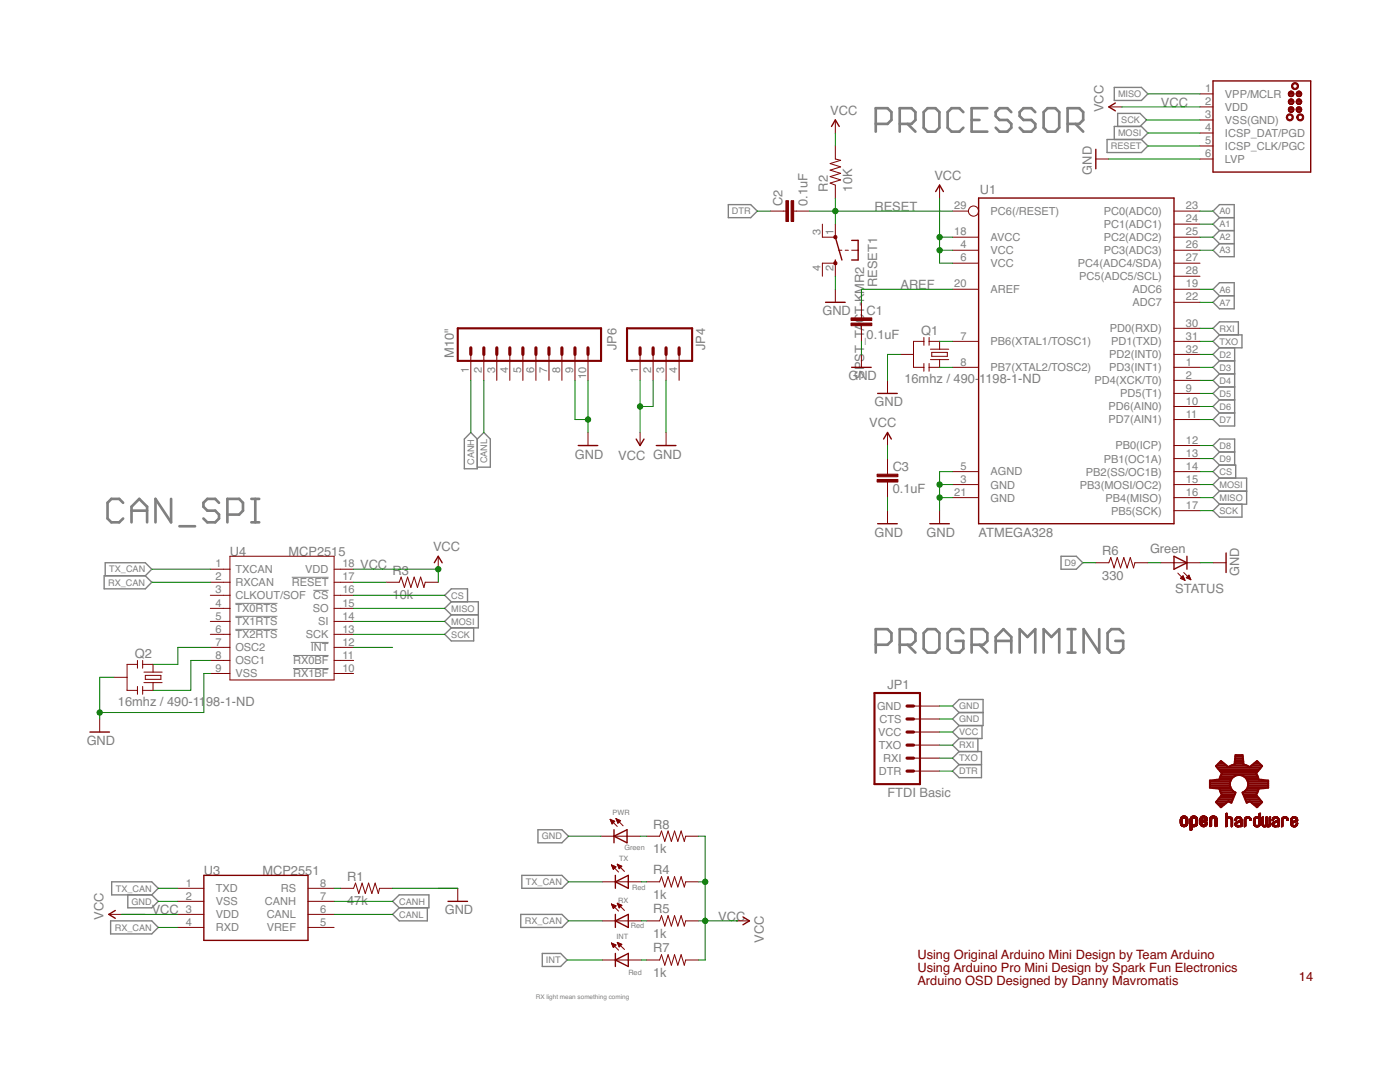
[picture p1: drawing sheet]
<svg xmlns="http://www.w3.org/2000/svg" width="279mm" height="216mm" viewBox="0 0 279 216" stroke-linecap="round" stroke-linejoin="round" font-family="sans-serif">
<g fill="none" stroke="#808080" stroke-width=".53">
<path d="M174.8 24.7h2.3l.8-.8v-1.5l-.8-.8h-2.3v4.7M179.6 24.7h2.3l.8-.8v-1.5l-.8-.8h-2.3v4.7M181.1 24.7l1.6 1.6M185.1 21.6h1.6l.8 .8v3.1l-.8 .8h-1.6l-.8-.8v-3.1zM192.3 22.4l-.8-.8h-1.6l-.8 .8v3.1l.8 .8h1.6l.8-.8M193.9 23.9h1.6M197 21.6h-3.1v4.7h3.1M201.8 22.4l-.8-.8h-1.5l-.8 .8v.8l.8 .7h1.5l.8 .8v.8l-.8 .8h-1.5l-.8-.8M206.6 22.4l-.8-.8h-1.5l-.8 .8v.8l.8 .7h1.5l.8 .8v.8l-.8 .8h-1.5l-.8-.8M209.1 21.6h1.5l.8 .8v3.1l-.8 .8h-1.5l-.8-.8v-3.1zM213.1 24.7h2.3l.8-.8v-1.5l-.8-.8h-2.3v4.7M214.6 24.7l1.6 1.6"/>
<path d="M34.1 99.5v4.7l-3.1-4.7v4.7M50.2 99.5h1.5M50.9 99.5v4.7M24.6 100.3l-.8-.8h-1.6l-.7 .8v3.2l.7 .7h1.6l.8-.7M26.2 104.2v-3.1l1.6-1.6 1.6 1.6v3.1M26.2 101.9h3.2M35.8 105h3.1M43.7 100.3l-.8-.8h-1.5l-.8 .8v.8l.8 .8h1.5l.8 .8v.8l-.8 .7h-1.5l-.8-.7M45.4 102.7h2.3l.8-.8v-1.6l-.8-.8h-2.3v4.7M50.2 104.2h1.5M174.8 128.7h2.3l.8-.8v-1.6l-.8-.8h-2.3v4.7M179.6 128.7h2.3l.8-.8v-1.6l-.8-.8h-2.3v4.7"/>
<path d="M181.1 128.7l1.6 1.5M185.1 125.5h1.6l.8 .8v3.1l-.8 .8h-1.6l-.8-.8v-3.1zM192.3 126.3l-.8-.8h-1.6l-.8 .8v3.1l.8 .8h1.6l.8-.8v-1.5h-1.6M193.9 128.7h2.4l.7-.8v-1.6l-.7-.8h-2.4v4.7M195.5 128.7l1.5 1.5M198.7 127.9h3.1M198.7 130.2v-3.1l1.6-1.6 1.5 1.6v3.1M203.5 130.2v-4.7l1.5 1.6 1.6-1.6v4.7M208.3 130.2v-4.7l1.5 1.6 1.6-1.6v4.7M213.1 125.5h1.5M213.1 130.2h1.5M213.8 125.5v4.7"/>
<path d="M219.4 125.5v4.7l-3.1-4.7v4.7M224.2 126.3l-.8-.8h-1.6l-.8 .8v3.1l.8 .8h1.6l.8-.8v-1.5h-1.6"/>
</g>
<path d="M58.2 115.2h7.4M62.5 117.8h3.1M47 120.4h8.4M47 123h8.4M47 125.6h8.4M58.5 133.4h7.1M58.5 130.8h7.1M62 128.2h3.6" fill="none" stroke="#808080" stroke-width=".2"/>
<g fill="none" stroke="#808080" stroke-width=".28">
<path d="M222.4 17.4h5.4l1.3 1.3-1.3 1.3h-5.4zM220.9 27.8h6.9l1.3 1.3-1.3 1.3h-6.9zM222.4 27.8v-2.6h5.4l1.3 1.3-1.3 1.3M223.1 25.2v-2.6h4.4l1.3 1.3-1.3 1.3M145.4 40.8h4.4l1.3 1.3-1.3 1.3h-4.4zM243.4 43.4l-1.3-1.3 1.3-1.3h2.9v10.4h-2.9l-1.3-1.3 1.3-1.3M243.4 48.6h2.9M243.4 56.4h2.9v5.2h-2.9l-1.3-1.3 1.3-1.3-1.3-1.3zM243.4 46l-1.3 1.3 1.3 1.3M243.4 46h2.9M243.4 43.4l-1.3 1.3 1.3 1.3M243.4 43.4h2.9"/>
<path d="M243.4 59h2.9M243.4 66.8h4.5v2.6h-4.5M243.4 66.8l-1.3 1.3 1.3 1.3M243.4 69.4l-1.3 1.3 1.3 1.3M243.4 72h3M243.4 72l-1.3 1.3 1.3 1.3M243.4 74.6h3M243.4 74.6l-1.3 1.3 1.3 1.3M243.4 77.2h3M243.4 77.2l-1.3 1.3 1.3 1.3M243.4 79.8h3M243.4 79.8l-1.3 1.3 1.3 1.3"/>
<path d="M243.4 66.8l-1.3-1.3 1.3-1.3h3.7v2.6M246.4 69.4v15.6h-3l-1.3-1.3 1.3-1.3M94 86.3l1.2 1.3v5.9h-2.5v-5.9zM95.2 87.6l1.4-1.3 1.3 1.3v5.6h-2.7M243.4 90.2l-1.3-1.3 1.3-1.3h3v5.2M243.4 95.4h5.4v5.2h-5.4M243.4 98l-1.3 1.3 1.3 1.3M243.4 98h5.4M243.4 95.4l-1.3 1.3 1.3 1.3M243.4 90.2l-1.3 1.3 1.3 1.3M243.4 90.2h3M243.4 92.8h3.2v2.6"/>
<path d="M243.4 82.4h3M243.4 92.8l-1.3 1.3 1.3 1.3M20.8 114.9h8.2l1.3 1.3-1.3 1.3h-8.2zM21 114.9v-2.6h8l1.3 1.3-1.3 1.3M211.8 111h3l1.3 1.3-1.3 1.3h-3zM243.4 100.6l-1.3 1.3 1.3 1.3h4.5v-2.6M90.1 125.3l-1.3 1.3 1.3 1.3h4.4v-2.6M90.1 120.1h5.4v5.2h-5.4M90.1 120.1l-1.3 1.3 1.3 1.3M90.1 122.7h5.4M90.1 122.7l-1.3 1.3 1.3 1.3M90.1 120.1l-1.3-1.3 1.3-1.3h3.2v2.6"/>
<path d="M191.4 142.2l-1.3 1.3 1.3 1.3M191.4 142.2h4.8M191.4 142.2l-1.3-1.3 1.3-1.3h4.8v5.2h-4.8M191.4 150l-1.3 1.3 1.3 1.3M191.4 150h4.5v5.2h-4.5l-1.3-1.3 1.3-1.3M191.4 152.6h4.5M191.4 144.8l-1.3 1.3 1.3 1.3M191.4 147.4l-1.3 1.3 1.3 1.3M195.2 147.4v2.6M196 144.8v2.6h-4.6M22.3 176h8l1.3 1.2-1.3 1.4h-8zM25.5 178.6v2.5h4.8l1.3-1.2-1.3-1.3"/>
<path d="M78.4 179.9l1.3-1.3h5.9v2.5h-5.9zM104.1 174.7h8l1.4 1.3-1.4 1.2h-8zM107.4 165.6h4.7l1.4 1.3-1.4 1.3h-4.7zM22.1 183.7h8.2l1.3 1.4-1.3 1.3h-8.2zM79.7 181.1l-1.3 1.4 1.3 1.2h5.6v-2.6M103.9 182.5h8.2l1.4 1.2-1.4 1.4h-8.2zM108.2 190.2h3.7l1.3 1.4-1.3 1.2h-3.7z"/>
</g>
<g fill="none" stroke="#800000" stroke-width=".2">
<path d="M239.5 18.7h2.6M166.7 29.1v2.6l1.1 .3-2.1 .6 2.1 .7-2.1 .7 2.1 .6-2.1 .6 2.1 .7-2.1 .6 1 .4v2.6M166.7 23.9v2.6M187.5 36.9v2.6M218.7 31.7h2.6M221.3 21.3h2.6M239.5 21.3h2.6M239.5 23.9h2.6M239.5 26.5h2.6M239.5 29.1h2.6M239.5 31.7h2.6M153.7 42.1h3.1"/>
<path d="M158.4 42.1h3.1M164.1 44.7v2.6h2.6v-2.6M164.1 55.1v-2.6h2.6v2.6M166.7 57.7v2.6M167.4 49.9h.6M168.7 49.9h.6M170 49.9h1.3M190.1 49.9h5.2M190.1 52.5h5.2M190.1 57.7h5.2M190.1 47.3h5.2M190.1 42.1h3.2"/>
<path d="M234.3 49.9h5.2M234.3 52.5h5.2M234.3 57.7h5.2M234.3 47.3h5.2M234.3 55.1h5.2M234.3 44.7h5.2M234.3 42.1h5.2M94 70.7v5.2M96.6 70.7v5.2M99.1 70.7v5.2M101.7 70.7v5.2M104.4 70.7v5.2"/>
<path d="M107 70.7v5.2M109.6 70.7v5.2M112.1 70.7v5.2M114.7 70.7v5.2M117.3 70.7v5.2M127.7 70.7v5.2M130.3 70.7v5.2M132.9 70.7v5.2M135.5 70.7v5.2M171.9 60.3v3.1M171.9 65v3.1M171.9 70.7v2.6"/>
<path d="M177.1 75.9v2.6M179.7 70.7h2.6M184.4 68.1h-2.1v5.2h2.1M184.4 67.3v1.6M184.4 72.5v1.6M185.4 68.1h2.1v1.6M185.4 67.3v1.6M185.4 72.5v1.6M185.7 71.8h3.6M185.7 69.7h3.6M185.9 70.3h3.2v.8h-3.2zM187.5 71.8v1.5h-2.1"/>
<path d="M190.1 73.3h5.2M190.1 68.1h5.2M234.3 73.3h5.2M234.3 68.1h5.2M234.3 78.5h5.2M234.3 75.9h5.2M234.3 70.7h5.2M234.3 65.5h5.2M234.3 60.3h5.2M117.3 86.3v2.6M127.7 86.3v2.6M132.9 86.3v2.6"/>
<path d="M177.1 86.3v2.6M177.1 91.5v3.1M177.1 96.2v3.1M190.1 96.7h5.2M190.1 99.3h5.2M190.1 94.1h5.2M234.3 96.7h5.2M234.3 99.3h5.2M234.3 94.1h5.2M234.3 91.5h5.2M234.3 88.9h5.2M234.3 83.7h5.2"/>
<path d="M234.3 81.1h5.2M42 113.6h3.9M42 116.2h3.9M42 118.8h3.9M45.9 111h20.8v24.7h-20.8zM66.7 113.6h3.9M66.7 116.2h3.9M66.7 118.8h3.9M77.1 116.2h2.6l.4-1.1 .6 2.1 .6-2.1 .7 2.1 .7-2.1 .6 2.1 .6-2.1 .7 2.1 .3-1h2.6M87.5 111v2.6M177.1 101.9v2.6M187.5 101.9v2.6"/>
<path d="M218.7 112.3h2.6l.4-1 .6 2 .7-2 .6 2 .7-2 .6 2 .7-2 .6 2 .3-1h2.6M231.7 112.3h7.8M234.3 101.9h5.2M235.1 114.4l1.4 1.4M235.7 115.3h.6M235.7 115.5h.6M235.8 115.2h.4M235.9 115.1h.3M236 115.6h.4M236 115h.1M236.1 114.9l.4 .9-.9-.4zM236.2 114.2l1.5 1.5"/>
<path d="M236.3 115.7h.2M236.7 115.3l.6-.5 .4 .9zM236.8 115.2h.7M236.9 115.3h.6M236.9 115.1h.5M237.1 115h.3M237.2 115.5h.4M237.2 114.8h.1M237.4 115.6h.2M242.1 112.3h2.6M22.8 135.1h2.6M27.4 132.6h-2v5.2h2"/>
<path d="M27.4 131.8v1.5M27.4 137v1.5M28.5 132.6h2v1.5M28.5 131.8v1.5M28.5 137v1.5M28.7 136.2h3.7M28.7 134.1h3.7M29 134.8h3.1v.8h-3.1zM30.5 136.2v1.6h-2M42 121.4h3.9M42 124h3.9M42 126.6h3.9"/>
<path d="M42 129.2h3.9M42 131.8h3.9M42 134.4h3.9M66.7 121.4h3.9M66.7 124h3.9M66.7 126.6h3.9M66.7 129.2h3.9M66.7 131.8h3.9M66.7 134.4h3.9M19.9 143.5v2.6M182.3 153.9h5.2M182.3 151.3h5.2"/>
<path d="M182.3 148.7h5.2M182.3 146.1h5.2M182.3 143.5h5.2M182.3 140.9h5.2M35.5 177.2h5.2M35.5 179.9h5.2M61.5 177.2h5.2M61.5 179.9h5.2M68 177.2h2.6l.4-1 .6 2.1 .7-2.1 .6 2.1 .7-2.1 .6 2.1 .7-2.1 .6 2.1 .3-1.1h2.6M91.4 177.2v2.7M120 166.9h7.7M120.2 176h7.8"/>
<path d="M121.8 163.5h.1M121.8 163.5l1.4 1.4M121.8 163.5l.9 .4-.5 .5M121.8 163.5l.4 .9M121.8 163.6h.3M121.9 163.8h.5M121.9 163.9h.8M122 164h.5M122 172.6l1.4 1.4M122 172.6l.9 .4-.5 .5zM122 164.1h.4M122.1 172.7h.2"/>
<path d="M122.1 164.3h.2M122.1 172.8h.5M122.2 164.4h.1M122.2 173h.7M122.2 173.1h.6M122.3 173.2h.4M122.3 173.3h.3M122.4 173.4h.1M122.9 163.4h.1M122.9 163.3l1.5 1.5M122.9 163.3l.9 .4M122.9 163.3l.4 1"/>
<path d="M123 163.5h.3M123 163.6h.6M123.1 163.8h.7M123.1 163.9h.6M123.2 172.4l1.4 1.5M123.2 172.4l.9 .4-.5 .6zM123.2 164h.4M123.3 164.1h.2M123.3 172.6h.2M123.3 172.7h.5M123.3 164.3h.1M123.4 172.8h.7"/>
<path d="M123.4 173h.6M123.5 173.1h.4M123.5 173.2h.2M123.6 173.3h.1M123.8 163.7l-.5 .6M129 176h2.6l.4-1.1 .7 2.1 .6-2.1 .7 2.1 .6-2.1 .7 2.1 .6-2.1 .7 2.1 .2-1h2.6M129 166.9h2.6l.4-1.1 .7 2.1 .6-2.1 .7 2.1 .6-2.1 .7 2.1 .6-2.1 .7 2.1 .2-1h2.6M235.5 164.3h.5M235.5 164.2h.4M235.5 164.1h.4M235.5 164h.4M235.5 163.9h.4"/>
<path d="M235.5 163.8h.4M235.5 163.7h.4M235.5 163.6h.4M235.5 163.5h.4M235.6 164.3h.4M235.6 163.4h.4M235.6 164.5h.5M235.6 164.4h.5M235.6 164.4h.4M235.6 164.5l.6 .1M235.6 164.6h1.4M235.6 163.2h1.4"/>
<path d="M235.7 164.7h1.2M235.7 163.1h1.2M235.8 164.8h1M235.8 163h1M235.9 162.9h.8M235.9 164.9h.8M236 163.4l-.4 .1M236 162.9h.6M236 163.3l-.4 .1M236 164.9h.6M236.1 163.3h-.5M236.2 165h.2"/>
<path d="M236.2 163.2l-.6 .1M236.2 162.8h.3M236.4 163.2h.6M236.5 163.3h.5M236.6 164.4h.4M236.6 163.3h.4M236.6 164.3h.4M236.6 163.4h.4M236.6 164.2h.4M236.6 164.1h.4M236.6 164h.4M236.6 163.9h.4"/>
<path d="M236.6 163.8h.4M236.6 163.7h.4M236.6 163.6h.4M236.6 163.5h.4M236.9 164.7l-1.1 .1M237 164.6l-1.3 .1M237 163.2h-1.4M237 164.5l-.6 .1M237 164.5h-.5M237.5 165.6h.3M237.5 165.5h.4M237.5 165.4h.4"/>
<path d="M237.5 165.3h.4M237.5 165.2h.4M237.5 165.1h.4M237.5 165h.4M237.5 164.6h1.4M237.5 164.5l.7 .1M237.5 164.5h.6M237.5 164.4h.5M237.5 164.3l.4 .1M237.5 164.3h.4M237.5 164.2h.4M237.5 164.1h.4"/>
<path d="M237.5 164h.4M237.5 163.9h.4M237.5 163.8h.4M237.5 163.7h.4M237.5 163.6h.4M237.5 163.5h.4M237.5 163.4h.4M237.5 165.7h.2M237.5 163.3h.5M237.6 163.2h1.4M237.6 163.2h1.3M237.7 163.1h1.2"/>
<path d="M237.7 163.1h1.1M237.7 163h1.1M237.8 163h.9M237.8 162.9h.9M237.9 165.6h-.4M237.9 165.5l-.4 .1M237.9 165h-.4M237.9 162.9h.7M238 163.4h-.5M238 163.3h-.4M238.1 163.2l-.5 .1M238.1 162.8h.3"/>
<path d="M238.1 165h.3M238.3 164.6h.7M238.4 163.2h.6M238.5 163.3h.5M238.5 164.9l-1 .1M238.5 164.4h.5M238.6 164.4h.4M238.6 163.4h.4M238.6 164.3h.4M238.6 164.2h.4M238.6 164.1h.4M238.6 164h.4"/>
<path d="M238.6 163.9h.4M238.6 163.8h.4M238.6 163.7h.4M238.6 163.6h.4M238.6 163.5h.4M238.6 164.9h-1.1M238.7 164.8l-1.2 .1M238.8 164.8h-1.3M238.8 164.7l-1.3 .1M238.9 164.7h-1.4M238.9 164.6h-1.4M239 164.5h-.6"/>
<path d="M239.5 164.5h.5M239.5 164.4h.4M239.5 164.3h.4M239.5 163.7h1.4M239.5 163.7h.4M239.5 163.6h.3M239.5 163.5h.4M239.5 163.4h.4M239.5 163.3h.4M239.5 164.5l.6 .1M239.5 164.6h1.4M239.5 163.2h1.4"/>
<path d="M239.6 163.2h1.3M239.6 164.6h1.2M239.6 164.7h1.2M239.6 163.1h1.2M239.6 163l1.2 .1M239.7 164.8h1M239.7 163h1M239.8 164.9h.8M239.8 162.9h.8M239.9 163.6h-.4M239.9 163.5h-.4M239.9 162.9h.6"/>
<path d="M239.9 164.2l-.4 .1M239.9 164.9h.6M240 164.2h-.5M240 163.3h-.5M240.1 165h.2M240.1 163.2l-.6 .1M240.1 162.8h.2M240.1 163.7h.8M240.2 164.1l-.7 .1M240.2 163.7h.7M240.2 164.1h-.7M240.3 163.6h.6"/>
<path d="M240.3 164l-.8 .1M240.3 163.2l.6 .1M240.4 164.5h.5M240.4 163.3h.5M240.5 163.6h.4M240.5 163.3h.4M240.5 164h-1M240.5 164.4h.4M240.5 163.5h.4M240.5 163.4h.4M240.5 164.3h.4M240.6 164.3h.3"/>
<path d="M240.6 164.2h.3M240.6 163.9l-1.1 .1M240.7 163.9h-1.2M240.7 164.1h.2M240.8 163.8l-1.3 .1M240.8 164.1h.1M240.9 164.5l-.6 .1M240.9 163.8h-1.4M240.9 164.4l-.4 .1M241.4 164.9h.3M241.4 164.8h.4M241.4 164.7h.4"/>
<path d="M241.4 164.6h.4M241.4 164.5h.4M241.4 164.4h.4M241.4 164.3h.4M241.4 164.2h.4M241.4 164.1h.4M241.4 164h.4M241.4 163.9h.4M241.4 163.8h.4M241.4 163.7h.4M241.4 163.6h.4M241.4 163.5h.4"/>
<path d="M241.4 163.4h.5M241.4 164.9h.2M241.5 163.2h1.3M241.6 163.1h1.2M241.6 163h1.1M241.7 163h1M241.8 162.9h.8M241.8 164.8l-.4 .1M241.8 163.4l-.4 .1M241.8 162.9h.7M241.9 163.3l-.5 .1M242 163.3h-.5"/>
<path d="M242 162.8h.3M242 163.2l-.5 .1M242.3 163.2l.6 .1M242.4 163.3h.5M242.4 163.3l.5 .1M242.5 163.4h.4M242.5 164.9h.3M242.5 164.8h.4M242.5 164.7h.4M242.5 164.6h.4M242.5 164.5h.4M242.5 164.4h.4"/>
<path d="M242.5 164.3h.4M242.5 164.2h.4M242.5 164.1h.4M242.5 164h.4M242.5 163.9h.4M242.5 163.8h.4M242.5 163.7h.4M242.5 163.6h.4M242.5 163.5h.4M242.5 163.4l.4 .1M242.7 164.9l-.2 .1M242.8 163.2h-1.3"/>
<path d="M242.9 164.8l-.4 .1M244.6 162.4h.3M244.6 164.8h.3M244.6 164.7h.3M244.6 164.6h.3M244.6 164.5h.3M244.6 164.4h.3M244.6 164.3h.3M244.6 164.2h.3M244.6 164.1h.3M244.6 164h.3M244.6 163.9h.3"/>
<path d="M244.6 163.8h.3M244.6 163.7h.3M244.6 163.6h.3M244.6 163.5h.3M244.6 163.2h1.3M244.6 163.1l1.3 .1M244.6 163.1h1.2M244.6 163l1.1 .1M244.6 163h.3M244.6 162.9h.3M244.6 162.8h.3M244.6 162.7h.3"/>
<path d="M244.6 162.6h.3M244.6 162.5h.3M244.7 162.3h.2M244.7 165h-.1M244.8 162.3h.1M244.8 164.9l-.2 .1M244.9 164.9h-.3M244.9 163.6h-.3M244.9 163.5h-.3M245 163.4h-.4M245 163h.6M245 163.3l-.4 .1"/>
<path d="M245.1 163h.4M245.1 163.3h-.5M245.3 163.2l-.7 .1M245.3 163.2l.6 .1M245.5 163.3h.4M245.6 163.3h.4M245.6 163.4h.4M245.7 163.5h.3M245.7 163.6h.3M245.7 165h.1M245.7 164.8h.3M245.7 164.7h.3"/>
<path d="M245.7 164.6h.3M245.7 164.5h.3M245.7 164.4h.3M245.7 164.3h.3M245.7 164.2h.3M245.7 164.1h.3M245.7 164h.3M245.7 163.9h.3M245.7 163.8h.3M245.7 163.7h.3M245.9 164.9l-.2 .1M246 164.9h-.3"/>
<path d="M246.5 164.5l.3 .1M246.5 164.5h.3M246.5 164.4h.3M246.5 163.7h.1M246.5 163.6h.2M246.5 164.6l.4 .1M246.5 164.6h.3M246.5 164.3h.3M246.5 163.5h.3M246.5 164.7h.8M246.5 164.7h.9M246.6 164.8h.8"/>
<path d="M246.6 164.8l.8 .1M246.6 163.2h1.1M246.7 163.2h1M246.7 164.9h.7M246.7 163.1h.9M246.7 163.7h-.2M246.8 164.9h.6M246.8 164.4h-.3M246.8 163.4l-.3 .1M246.8 164h1.1M246.8 163.4h-.3M246.9 164.3h-.4"/>
<path d="M246.9 163h.6M246.9 163.9h1M246.9 163.3l-.4 .1M246.9 163h.5M247 164.2l-.5 .1M247 163.3h-.5M247 164.2h-.5M247 163.9h.9M247.1 165h.1M247.1 163.2l-.5 .1M247.2 163.8h.7M247.2 163.2h.6"/>
<path d="M247.2 164.1l-.7 .1M247.3 163.8h.6M247.3 164.1h-.7M247.3 163.3h.5M247.4 165h-.6M247.4 164l-.7 .1M247.4 163.3h.4M247.5 163.7h.4M247.5 163.4h.3M247.5 163.4l.4 .1M247.5 164h.4M247.5 163.6h.4"/>
<path d="M247.5 163.5h.4M247.6 164.8h.3M247.6 164.7h.3M247.6 164.6h.3M247.6 164.5h.3M247.6 164.4h.3M247.6 164.3h.3M247.6 164.2h.3M247.6 164.1h.3M247.6 163.6h.3M247.7 165h-.1M247.8 164.9l-.2 .1"/>
<path d="M247.9 164.9h-.3M247.9 164h-1.2M248.3 164.8h.3M248.3 164.7h.3M248.3 164.6h.3M248.3 164.5h.3M248.3 164.4h.3M248.3 164.3h.3M248.3 164.2h.3M248.3 164.1h.3M248.3 164h.3M248.3 163.9h.3"/>
<path d="M248.3 163.8h.3M248.3 163.7h.3M248.3 163.6h.3M248.3 163.5h.3M248.4 165h-.1M248.5 163.2h1.1M248.5 164.9l-.2 .1M248.5 163.2h1M248.5 163.1h1M248.6 164.9h-.3M248.6 163.1h.8M248.6 164.8h-.3"/>
<path d="M248.6 163.6h-.3M248.7 163.4l-.4 .1M248.7 163.4h-.4M248.7 163h.6M248.8 163.3l-.4 .1M248.8 163h.4M248.8 163.3h-.4M249 163.2l-.6 .1M249.1 163.2l.5 .1M249.2 163.3h.4M249.3 163.3l.4 .1M249.3 163.4h.4"/>
<path d="M249.4 163.5h.3M249.4 163.6h.3M249.4 163.7h.1M249.6 163.7h-.2M250.1 164.3h.4M250.1 164.2h.4M250.1 164.1h.4M250.1 164h.4M250.1 163.9h.4M250.1 163.8h.4M250.1 163.7h.4M250.1 163.6h.4"/>
<path d="M250.2 164.4h.3M250.2 164.3h.3M250.2 163.6h.3M250.2 164.5h.3M250.2 163.5h.3M250.2 164.6h.4M250.2 164.5l.4 .1M250.2 163.4h.3M250.2 164.6l.5 .1M250.3 164.7h1.2M250.3 164.7h1.1M250.3 163.2h1.3"/>
<path d="M250.3 164.8h1.1M250.4 164.8h1M250.4 163.1h1.2M250.4 164.9h.9M250.5 163.5l-.3 .1M250.5 164.9h.7M250.5 163.4l-.3 .1M250.6 163h.6M250.6 163.3l-.4 .1M250.6 163h.5M250.7 163.3h-.4M250.8 165h.1"/>
<path d="M250.8 163.2l-.5 .1M250.9 163.2h.7M251.1 163.3h.5M251.1 164.7h.4M251.1 165h-.5M251.1 164.6h.4M251.2 164.6h.3M251.2 163.4h.4M251.2 164.5h.4M251.2 163h.4M251.3 164.4h.3M251.3 164.3h.3"/>
<path d="M251.3 164.2h.3M251.3 164.1h.3M251.3 164h.3M251.3 163.9h.3M251.3 163.8h.3M251.3 163.7h.3M251.3 163.6h.3M251.3 163.5h.3M251.3 162.9h.3M251.3 162.8h.3M251.3 162.7h.3M251.3 162.6h.3"/>
<path d="M251.3 162.5h.3M251.3 162.4h.3M251.4 162.3h.2M251.9 164.6l.3 .1M251.9 164.6h.3M251.9 164.5l.3 .1M251.9 164.5h.3M251.9 164.4h.2M251.9 164.3h.2M251.9 164.2h.2M251.9 164.1h.2M251.9 164h.2"/>
<path d="M251.9 163.9h.2M251.9 163.8h.2M251.9 163.7h.2M251.9 163.6h.2M251.9 163.5h.2M251.9 163.4h.2M251.9 163.3h.2M251.9 163.2h.2M251.9 163.1h.2M251.9 164.7h1.7M251.9 164.7h1.6M251.9 164.8h1.6"/>
<path d="M252 164.8h1.5M252 164.9h1.4M252 163h.1M252.1 163h.1M252.1 164.9h.5M252.1 165h.5M252.4 165h.1M252.5 164.7h.4M252.5 164.6h.4M252.6 164.5h.3M252.6 164.4h.3M252.6 164.3h.3"/>
<path d="M252.6 164.2h.3M252.6 164.1h.3M252.6 164h.3M252.6 163.9h.3M252.6 163.8h.3M252.6 163.7h.3M252.6 163.6h.3M252.6 163.5h.3M252.6 163.4h.3M252.6 163.3h.3M252.6 163.2h.3M252.6 163.1h.3"/>
<path d="M252.7 163h.2M252.8 164.9h.6M252.8 163h.1M252.9 165h.4M253.2 164.7h.4M253.2 164.6h.4M253.3 164.5h.3M253.3 164.4h.3M253.3 164.3h.3M253.3 164.2h.3M253.3 164.1h.3M253.3 164h.3"/>
<path d="M253.3 163.9h.3M253.3 163.8h.3M253.3 163.7h.3M253.3 163.6h.3M253.3 163.5h.3M253.3 163.4h.3M253.3 163.3h.3M253.3 163.2h.3M253.3 163.1h.3M253.4 163h.2M253.5 163h.1M253.9 164.5h.3"/>
<path d="M253.9 164.4h.3M253.9 164.3h.3M253.9 164.6l.4 .1M253.9 164.6h.4M253.9 163.6h.3M253.9 163.5h.3M253.9 164.7h.8M254 164.7h.8M254 164.8h.8M254 164.8l.8 .1M254 163.7l-.1 .1M254 163.2h1.1"/>
<path d="M254.1 163.2h1M254.1 164.9h.7M254.1 163.1h.9M254.1 163.7h-.2M254.2 163.1h.8M254.2 164.9h.6M254.2 163.6h-.3M254.3 165h.5M254.3 163.4h-.4M254.3 164h1M254.3 164.3h-.4M254.3 163h.6"/>
<path d="M254.3 163.9h1M254.3 163.3l-.3 .1M254.4 164.2l-.5 .1M254.4 163h.4M254.4 163.3h-.4M254.5 164.2h-.6M254.5 163.9h.8M254.6 163.2l-.6 .1M254.6 163.8h.7M254.6 163.2h.6M254.6 164.1l-.6 .1M254.7 163.8h.6"/>
<path d="M254.7 164.1h-.7M254.8 163.3h.4M254.9 164l-.8 .1M254.9 163.7h.4M254.9 163.4h.3M254.9 163.4l.4 .1M255 163.6h.3M255 163.5h.3M255 164h.3M255 164.8h.3M255 164.7h.3M255 164.6h.3"/>
<path d="M255 164.5h.3M255 164.4h.3M255 164.3h.3M255 164.2h.3M255 164.1h.3M255.1 165h-.1M255.2 164.9l-.2 .1M255.2 164.9h-.2M255.3 164.8l-.3 .1M255.3 164h-1.2M255.7 165h.2M255.7 164.8h.3"/>
<path d="M255.7 164.7h.3M255.7 164.6h.3M255.7 164.5h.3M255.7 164.4h.3M255.7 164.3h.3M255.7 164.2h.3M255.7 164.1h.3M255.7 164h.3M255.7 163.9h.3M255.7 163.8h.3M255.7 163.7h.3M255.7 163.6h.3"/>
<path d="M255.9 163.2h1.1M255.9 164.9l-.2 .1M256 163.1h.9M256 164.9h-.3M256 163.6h-.3M256.1 163.5h-.3M256.1 163.4h-.3M256.1 163h.6M256.2 163.3l-.4 .1M256.2 163h.5M256.3 163.3h-.5M256.4 163.2l-.6 .1"/>
<path d="M256.5 163.2l.5 .1M256.6 163.3h.4M256.7 163.3l.4 .1M256.8 163.4h.3M256.8 163.6h.3M256.8 163.5h.3M256.8 163.7h.1M257.1 163.7h-.3M257.1 163.6l-.3 .1M257.6 164.4h.3M257.6 164.3h.3M257.6 163.9h1.1"/>
<path d="M257.6 163.9h.3M257.6 163.8h.3M257.6 163.7h.3M257.6 163.6h.3M257.6 163.5h.3M257.6 164.5h.3M257.6 164.5h.4M257.7 164.6l.4 .1M257.7 164.6h.3M257.7 164.7h1.2M257.7 164.7h1.1M257.7 163.2h1.2"/>
<path d="M257.7 164.8h1.1M257.8 163.2h1M257.8 164.8h1M257.8 163.1h.9M257.9 164.9h.8M257.9 163.1h.8M257.9 163.4h-.3M258 164.9h.6M258 164.3h-.4M258 163.4h-.4M258 163h.6M258 165h.6"/>
<path d="M258 163.3l-.3 .1M258 164.2l-.4 .1M258 163h.5M258.1 163.3h-.4M258.1 164.2h-.5M258.2 163.2l-.5 .1M258.3 165h.1M258.3 163.8h.7M258.3 164.1l-.7 .1M258.3 163.2l.6 .1M258.4 164.1h-.8M258.5 163.3h.4"/>
<path d="M258.5 163.7h.5M258.5 164.7h.4M258.5 164l-.9 .1M258.5 163.3l.5 .1M258.6 163.7h.4M258.6 163.4h.4M258.6 164h-1M258.7 164.4h.3M258.7 163.6h.3M258.7 163.5h.3M258.7 164.3h.3M258.8 164.3h.2"/>
<path d="M258.8 163.9h-.8M258.9 164.2h.1M258.9 164.6h-.3M258.9 163.8l-.8 .1M259 164.5l-.4 .1M259 164.5h-.4M259 163.7l-.7 .1M21.7 182.5h2.6M35.5 182.5h5.2M35.5 185.1h5.2M61.5 182.5h5.2M61.5 185.1h5.2"/>
<path d="M120.2 183.7h7.8M120.2 191.6h7.8M122 180.4l1.4 1.4M122 180.4h.1M122 180.4l.9 .4M122 180.4l.4 .9 .5-.5M122 188.2l1.4 1.4M122 188.2l.9 .4-.5 .5zM122 188.2h.1M122.1 180.5h.3M122.1 188.3h.3M122.1 180.6h.5"/>
<path d="M122.2 188.5h.5M122.2 180.8h.7M122.2 188.6h.7M122.2 180.9h.6M122.3 188.7h.5M122.3 181h.4M122.3 188.8h.4M122.3 181.1h.3M122.4 189h.1M122.4 181.3h.1M123.2 180.2l1.4 1.5M123.2 180.2l.9 .4"/>
<path d="M123.2 180.2l.4 .9M123.2 188l1.4 1.5M123.2 188l.9 .4-.5 .6zM123.2 180.3h.1M123.2 188.1h.1M123.3 180.4h.2M123.3 188.2h.3M123.3 180.5h.5M123.3 188.3h.6M123.4 180.6h.7M123.4 188.5h.7M123.4 180.8h.6"/>
<path d="M123.4 188.6h.5M123.5 180.9h.3M123.5 188.7h.3M123.5 181h.2M123.5 188.8h.2M123.6 181.1h.1M124.1 180.6l-.5 .5M129 183.7h2.6l.4-1 .7 2.1 .6-2.1 .7 2.1 .6-2.1 .7 2.1 .6-2.1 .7 2.1 .2-1.1h2.6M129 191.6h2.6l.4-1.1 .7 2.1 .6-2.1 .7 2.1 .6-2.1 .7 2.1 .6-2.1 .7 2.1 .2-1h2.6M147 183.7h2.6"/>
<circle cx="194.3" cy="42.1" r="1.02"/>
</g>
<g fill="none" stroke="#800000" stroke-width=".28">
<path d="M242.1 16.2h19.5v18.1h-19.5zM257.2 18.7h1M257.2 18.9h.9M257.2 18.5h.9M257.3 19.2l.4 .1 .3-.1M257.4 19.2h.6M257.4 19.8h.5M257.5 19.8l-.3 .3M257.5 19.8h.4M257.5 18.2h.3M257.9 19.8l.2 .3M258.2 18.7a.52 .52 0 0 0-.8-.4 .52 .52 0 0 0-.1 .9"/>
<path d="M258.2 18.7l-.2 .5M258.7 18.7h1M258.7 18.9h1M258.8 18.5h.9M258.9 19.2l.3 .1 .3-.1M258.9 19.2h.6M259 19.8l-.2 .3M259 19.8h.5M259.1 18.2h.3M259.5 19.8l.2 .3M259.8 18.7a.53 .53 0 0 0-.8-.4 .53 .53 0 0 0-.1 .9M259.8 18.7l-.3 .5"/>
<path d="M165.9 25.2l.8-1.3 .8 1.3M186.7 38.2l.8-1.3 .8 1.3M195.3 39.5h39v65h-39zM218.7 29.8v3.9M222.6 20.6l-1.3 .7 1.3 .8M257.2 20.3h1M257.2 21.9h1M257.2 20.1v.4M257.2 21.6v.5l.4 .3M257.2 20.5h.9M257.2 20.5l.4 .3h.3M257.2 21.7h.9"/>
<path d="M257.2 20.1h.9M257.2 22.1h.9M257.3 21.4l-.1 .2M257.3 21.4h.5l.3 .2M257.4 21.4h.6M257.4 20.7h.5M257.5 22.4h.3M258.1 20.5l-.2 .3M258.1 20.1l.1 .2M258.1 21.6v.5l-.3 .3M258.2 20.3l-.1 .2M258.7 20.3h1.1"/>
<path d="M258.7 21.9h1M258.7 21.7h1M258.8 20.1v.4M258.8 21.6v.5l.3 .3M258.8 20.5l.2 .3M258.8 20.5h.9M258.8 20.1h.9M258.8 22.1h.9M258.9 21.4h.6M259 20.7h.5M259.1 22.4h.3M259.5 21.4l.2 .2"/>
<path d="M259.5 21.4a.54 .54 0 0 0-.7 .2M259.7 20.1l.1 .2M259.7 20.5l-.3 .3h-.4M259.7 21.6a.54 .54 0 0 1-.3 .8M259.8 20.3l-.1 .2M166.7 51.9v.6M166.7 47.3l1.3 4.6M170 48h1.3v3.9h-1.3M164.8 60.3h3.9M170 73.3h3.9M175.2 78.5h3.9M115.4 88.9h3.9"/>
<path d="M127 87.6l.7 1.3 .8-1.3M131 88.9h3.9M176.3 87.6l.8-1.3 .8 1.3M86.7 112.3l.8-1.3 .7 1.3M175.2 104.5h3.9M185.6 104.5h3.9M234.3 111l2.6 1.3-2.6 1.3zM236.9 111v2.6M244.7 110.3v3.9M17.9 146.1h3.9M40.7 174.7h20.8v12.9h-20.8zM89.4 179.9h3.9"/>
<path d="M122.5 166.9l2.6-1.3v2.6zM122.5 165.6v2.6M122.8 176l2.6-1.3v2.5zM122.8 174.7v2.5M23 181.7l-1.3 .8 1.3 .7M122.8 182.5v2.6M122.8 190.2v2.6M122.8 183.7l2.6-1.2v2.6zM122.8 191.6l2.6-1.4v2.6zM148.3 183l1.3 .7-1.3 .8"/>
</g>
<g fill="#800000" stroke="#800000" stroke-width=".2">
<path d="M175 94.6h4.2v.5h-4.2z"/>
<path d="M175 95.7h4.2v.5h-4.2z"/>
<path d="M169.8 63.4h4.2v.5h-4.2z"/>
<path d="M169.8 64.5h4.2v.5h-4.2z"/>
<path d="M156.8 40h.6v4.2h-.6z"/>
<path d="M157.9 40h.5v4.2h-.5z"/>
</g>
<path d="M91.4 65.5h28.6v6.5h-28.6zM125.1 65.5h13v6.5h-13zM174.5 138.3h9.1v18.2h-9.1z" fill="none" stroke="#800000" stroke-width=".42"/>
<g fill="none" stroke="#800000" stroke-width=".63">
<path d="M94 69.4v1.3M96.6 69.4v1.3M99.1 69.4v1.3M101.7 69.4v1.3M104.4 69.4v1.3M107 69.4v1.3M109.6 69.4v1.3M112.1 69.4v1.3M114.7 69.4v1.3M117.3 69.4v1.3M127.7 69.4v1.3M130.3 69.4v1.3"/>
<path d="M132.9 69.4v1.3M135.5 69.4v1.3M181 148.7h1.3M181 151.3h1.3M181 153.9h1.3M181 143.5h1.3M181 146.1h1.3M181 140.9h1.3"/>
</g>
<g fill="none" stroke="#800000" stroke-width=".4">
<path d="M241.5 157.1h4.1M241.5 156.7h4M241.5 156.3h4M241.5 156h4M242.8 159.9h2.3M242.8 155.6h2.9M242.8 152.8h2M242.9 153.1h8.8M243.1 159.6h2.9M243.1 152.4h1.2M243.2 153.5h8.2M243.4 159.2h2.7"/>
<path d="M243.4 157.4h2.3M243.4 155.3h2.5M243.5 153.8h7.6M243.5 157.8h2.5M243.5 152h.4M243.6 154.9h2.7M243.6 158.1h2.9M243.7 158.8h2.6M243.8 154.5h7M243.8 154.2h7M243.8 158.5h2.6M245.2 159.9h.7"/>
<path d="M245.7 155.6l-.2 .6 .1 .9M245.7 155.6a1.82 1.82 0 0 1 3.2 0M245.7 152.8h3.1M246.4 152.4h1.8M246.4 152h1.7M246.5 151.7h1.6M246.5 151.3h1.6M246.5 151h1.5M248 158.1h2.9M248.1 158.5h2.6M248.2 154.9h2.8M248.3 158.8h2.6"/>
<path d="M248.4 159.2h2.8M248.5 157.8h2.6M248.6 159.6h2.9M248.6 155.3h2.5M248.7 159.9h.6M248.8 157.4h2.4M248.9 155.6a1.84 1.84 0 0 1-.9 2.6l.8 2 .6-.3 1.5 1.2 1-1-1.2-1.5 .5-1.2 1.9-.2v-1.5l-1.9-.1-.5-1.3 1.2-1.4-1-1.1-1.5 1.3-1.2-.6-.2-1.8h-1.4l-.2 1.8-1.2 .6-1.5-1.3-1 1.1 1.2 1.4-.5 1.3-1.9 .1v1.5l1.9 .2 .5 1.2-1.2 1.5 1 1 1.5-1.2 .5 .3 .9-2-.5-.4-.5-.7M248.9 155.6h2.9M249 157.1h4.1M249 156h4.1M249.1 156.7h4M249.1 156.3h4"/>
<path d="M249.4 159.9h2.4M249.8 152.8h2M250.2 152.4h1.2M250.7 152h.4M242.9 160.3h1.8M243.2 160.6h1M243.6 161h.2M249.9 160.3h1.8M250.3 160.6h1M250.8 161h.2"/>
</g>
<g fill="#800000" stroke="#800000" stroke-width=".2">
<path d="M257.9 16.7a.71 .71 0 0 1 1.1 .1 .71 .71 0 0 1-.3 1 .71 .71 0 0 1-1-.6h.3a.45 .45 0 0 1 .6-.4 .45 .45 0 0 1 .1 .7 .45 .45 0 0 1-.7-.2v-.1h-.3z" fill-rule="evenodd"/>
<path d="M256.9 22.9a.7 .7 0 0 1 1.1 .1 .7 .7 0 0 1-.4 1.1 .7 .7 0 0 1-.9-.7h.3a.45 .45 0 0 1 .6-.4 .45 .45 0 0 1 .1 .8 .45 .45 0 0 1-.7-.2v-.2h-.3z" fill-rule="evenodd"/>
<path d="M259 22.9a.7 .7 0 0 1 1.1 .2 .7 .7 0 0 1-.4 1 .7 .7 0 0 1-.9-.7h.2a.45 .45 0 0 1 .6-.4 .45 .45 0 0 1 .2 .7 .45 .45 0 0 1-.7-.1l-.1-.2h-.2z" fill-rule="evenodd"/>
<path d="M166.5 47.1h.5v.5l-.3 .1-.2-.1z" fill-rule="evenodd"/>
<path d="M166.5 52.3l.2-.1 .3 .1v.5h-.5z" fill-rule="evenodd"/>
</g>
<g fill="none" stroke="#008000" stroke-width=".2">
<path d="M229.1 18.7h10.4M166.7 26.5v2.6M166.7 39.5v5.2M187.5 39.5v13h2.6M221.3 31.7h18.2M223.9 21.3h15.6M228.7 23.9h10.8M229.1 29.1h10.4M229.1 26.5h10.4M151.1 42.1h2.6M161.5 42.1h28.6M166.7 55.1v2.6"/>
<path d="M187.5 47.3h2.6M187.5 49.9h2.6M190.1 57.7h-18.2v2.6M239.5 57.7h2.6M239.5 42.1h2.6M239.5 47.3h2.6M239.5 49.9h2.6M239.5 44.7h2.6M94 75.9v10.4M96.6 75.9v10.4M114.7 75.9v7.8h2.6M117.3 75.9v10.4"/>
<path d="M127.7 75.9v10.4M130.3 75.9v5.2h-2.6M132.9 75.9v10.4M171.9 68.1v2.6M179.7 70.7h-2.6v5.2M187.5 68.1h2.6M187.5 73.3h2.6M239.5 70.7h2.6M239.5 68.1h2.6M239.5 73.3h2.6M239.5 75.9h2.6M239.5 78.5h2.6"/>
<path d="M239.5 65.5h2.6M239.5 60.3h2.6M177.1 88.9v2.6M177.1 99.3v2.6M187.5 96.7h2.6M187.5 99.3h2.6M190.1 94.1h-2.6v7.8M239.5 94.1h2.6M239.5 96.7h2.6M239.5 99.3h2.6M239.5 83.7h2.6M239.5 81.1h2.6"/>
<path d="M239.5 91.5h2.6M239.5 88.9h2.6M30.3 113.6h11.7M30.3 116.2h11.7M70.6 113.6h16.9v2.6M70.6 116.2h6.5M70.6 118.8h18.2M216.1 112.3h2.6M229.1 112.3h2.6M239.5 112.3h2.6M239.5 101.9h2.6M22.8 135.1h-2.9v8.4"/>
<path d="M42 134.4h-1.3v7.8h-20.8M42 129.2h-6.5v3.4h-5M42 131.8h-3.9v6h-7.6M70.6 126.6h18.2M70.6 121.4h18.2M70.6 124h18.2M70.6 129.2h7.8M187.5 143.5h2.6M187.5 140.9h2.6M187.5 151.3h2.6M187.5 146.1h2.6M187.5 153.9h2.6"/>
<path d="M187.5 148.7h2.6M31.6 177.2h3.9M31.6 179.9h3.9M66.7 177.2h1.3M66.7 179.9h11.7M78.4 177.2h13M113.5 166.9h6.5M113.5 176h6.7M127.7 166.9h1.3M128 176h1M139.4 166.9h1.3v24.7h-1.3M139.4 176h1.3"/>
<path d="M24.3 182.5h11.2M31.6 185.1h3.9M66.7 182.5h11.7M113.2 191.6h7M113.5 183.7h6.7M128 183.7h1M128 191.6h1M139.4 183.7h7.8"/>
</g>
<g fill="#008000" stroke="#008000" stroke-width=".2">
<circle cx="187.5" cy="96.7" r=".53"/>
<circle cx="187.5" cy="99.3" r=".53"/>
<circle cx="19.9" cy="142.2" r=".53"/>
<circle cx="117.3" cy="83.7" r=".53"/>
<circle cx="166.7" cy="42.1" r=".53"/>
<circle cx="187.5" cy="47.3" r=".53"/>
<circle cx="187.5" cy="49.9" r=".53"/>
<circle cx="87.5" cy="113.6" r=".53"/>
<circle cx="140.7" cy="183.7" r=".53"/>
<circle cx="140.7" cy="176" r=".53"/>
<circle cx="127.7" cy="81.1" r=".53"/>
</g>
<g font-size="2.6" fill="#808080">
<text x="165.7" y="22.9">VCC</text>
<text x="220.3" y="22.4" transform="rotate(-90 220.3 22.4)">VCC</text>
<text x="231.7" y="21.3">VCC</text>
<text x="186.5" y="35.9">VCC</text>
<text x="217.9" y="34.8" transform="rotate(-90 217.9 34.8)">GND</text>
<text x="156.2" y="41.1" transform="rotate(-90 156.2 41.1)">C2</text>
<text x="161.1" y="41.1" transform="rotate(-90 161.1 41.1)">0.1uF</text>
<text x="165.2" y="38.2" transform="rotate(-90 165.2 38.2)">R2</text>
<text x="170.1" y="38.2" transform="rotate(-90 170.1 38.2)">10K</text>
<text x="195.6" y="38.7">U1</text>
<text x="174.5" y="42.1">RESET</text>
<text x="175" y="57.3" transform="rotate(-90 175 57.3)">RESET1</text>
<text x="179.7" y="57.7">AREF</text>
<text x="164.1" y="62.9">GND</text>
<text x="172.4" y="64.4" transform="rotate(-90 172.4 64.4)">CT-KMR2</text>
<text x="173" y="62.8">C1</text>
<text x="90.6" y="71.4" transform="rotate(-90 90.6 71.4)">M10&quot;</text>
<text x="123.1" y="69.9" transform="rotate(-90 123.1 69.9)">JP6</text>
<text x="140.7" y="69.9" transform="rotate(-90 140.7 69.9)">JP4</text>
<text x="173" y="67.7">0.1uF</text>
<text x="183.9" y="66.8">Q1</text>
<text x="169.3" y="75.9">GND</text>
<text x="172.4" y="75.6" transform="rotate(-90 172.4 75.6)">SPST_TA</text>
<text x="180.5" y="76.4">16mhz / 490-</text>
<text x="195.4" y="76.4">1198-1-ND</text>
<text x="174.5" y="81.1">GND</text>
<text x="173.5" y="85.3">VCC</text>
<text x="114.7" y="91.5">GND</text>
<text x="123.4" y="91.8">VCC GND</text>
<text x="178.2" y="94">C3</text>
<text x="178.2" y="98.4">0.1uF</text>
<text x="174.5" y="107.1">GND</text>
<text x="184.9" y="107.1">GND</text>
<text x="195.3" y="107.1">ATMEGA328</text>
<text x="45.9" y="111">U4</text>
<text x="57.6" y="111">MCP2515</text>
<text x="71.9" y="113.6">VCC</text>
<text x="86.4" y="110">VCC</text>
<text x="220" y="110.8">R6</text>
<text x="229.5" y="110.3">Green</text>
<text x="78.4" y="119.6">10k</text>
<text x="78.4" y="114.7">R3</text>
<text x="220" y="115.7">330</text>
<text x="234.5" y="118.3">STATUS</text>
<text x="247.3" y="114.9" transform="rotate(-90 247.3 114.9)">GND</text>
<text x="26.9" y="131.3">Q2</text>
<text x="177.1" y="137.5">JP1</text>
<text x="23.5" y="140.9">16mhz / 490-11</text>
<text x="41.1" y="140.9">98-1-ND</text>
<text x="17.3" y="148.7">GND</text>
<text x="177.1" y="159.1">FTDI Basic</text>
<text x="130.3" y="165.3">R8</text>
<text x="130.3" y="170.2">1k</text>
<text x="40.7" y="174.7">U3</text>
<text x="52.4" y="174.7">MCP2551</text>
<text x="69.3" y="175.7">R1</text>
<text x="130.3" y="179.3">1k</text>
<text x="130.3" y="174.4">R4</text>
<text x="20.7" y="183.5" transform="rotate(-90 20.7 183.5)">VCC</text>
<text x="30.3" y="182.5">VCC</text>
<text x="69.3" y="180.6">47k</text>
<text x="88.8" y="182.5">GND</text>
<text x="130.3" y="182.2">R5</text>
<text x="143.3" y="183.8">VCC</text>
<text x="130.3" y="187.1">1k</text>
<text x="130.3" y="190">R7</text>
<text x="152.4" y="188.1" transform="rotate(-90 152.4 188.1)">VCC</text>
<text x="130.3" y="194.9">1k</text>
</g>
<g font-size="2.6" fill="#800000">
<text x="183.1" y="191.3">Using Original Arduino Mini Design by Team Arduino</text>
<text x="183.1" y="193.9">Using Arduino Pro Mini Design by Spark Fun Electronics</text>
<text x="183.1" y="196.5">Arduino OSD Designed by Danny Mavromatis</text>
<text x="259.2" y="195.7">14</text>
</g>
<g font-size="2.2" fill="#808080">
<text x="240.5" y="18.4">1</text>
<text x="240.5" y="21">2</text>
<text x="240.5" y="23.6">3</text>
<text x="244.5" y="19.5">VPP/MCLR</text>
<text x="244.5" y="22.1">VDD</text>
<text x="240.5" y="26.2">4</text>
<text x="240.5" y="28.8">5</text>
<text x="244.5" y="24.7">VSS(GND)</text>
<text x="244.5" y="27.3">ICSP_DAT/PGD</text>
<text x="244.5" y="29.9">ICSP_CLK/PGC</text>
<text x="240.5" y="31.4">6</text>
<text x="244.5" y="32.5">LVP</text>
<text x="190.5" y="41.8">29</text>
<text x="236.7" y="41.8">23</text>
<text x="163.8" y="47" transform="rotate(-90 163.8 47)">3</text>
<text x="166.4" y="47" transform="rotate(-90 166.4 47)">1</text>
<text x="190.5" y="47">18</text>
<text x="197.7" y="42.9">PC6(/RESET)</text>
<text x="220.3" y="45.5">PC1(ADC1)</text>
<text x="220.3" y="42.9">PC0(ADC0)</text>
<text x="236.7" y="47">25</text>
<text x="236.7" y="44.4">24</text>
<text x="191.7" y="49.6">4</text>
<text x="191.7" y="52.2">6</text>
<text x="197.7" y="50.7">VCC</text>
<text x="197.7" y="53.3">VCC</text>
<text x="197.7" y="48.1">AVCC</text>
<text x="215.1" y="53.3">PC4(ADC4/SDA)</text>
<text x="220.3" y="50.7">PC3(ADC3)</text>
<text x="220.3" y="48.1">PC2(ADC2)</text>
<text x="236.7" y="52.2">27</text>
<text x="236.7" y="49.6">26</text>
<text x="163.8" y="54.1" transform="rotate(-90 163.8 54.1)">4</text>
<text x="166.4" y="54.1" transform="rotate(-90 166.4 54.1)">2</text>
<text x="190.5" y="57.4">20</text>
<text x="197.7" y="58.5">AREF</text>
<text x="215.4" y="55.9">PC5(ADC5/SCL)</text>
<text x="226" y="58.5">ADC6</text>
<text x="236.7" y="60">22</text>
<text x="236.7" y="57.4">19</text>
<text x="236.7" y="54.8">28</text>
<text x="226" y="61.1">ADC7</text>
<text x="236.7" y="65.2">30</text>
<text x="191.7" y="67.7">7</text>
<text x="197.7" y="68.9">PB6(XTAL1/TOSC1)</text>
<text x="221.4" y="71.5">PD2(INT0)</text>
<text x="221.5" y="66.3">PD0(RXD)</text>
<text x="221.7" y="68.9">PD1(TXD)</text>
<text x="236.7" y="70.3">32</text>
<text x="236.7" y="67.7">31</text>
<text x="93.6" y="74.3" transform="rotate(-90 93.6 74.3)">1</text>
<text x="96.2" y="74.3" transform="rotate(-90 96.2 74.3)">2</text>
<text x="98.8" y="74.3" transform="rotate(-90 98.8 74.3)">3</text>
<text x="101.4" y="74.3" transform="rotate(-90 101.4 74.3)">4</text>
<text x="104" y="74.3" transform="rotate(-90 104 74.3)">5</text>
<text x="106.6" y="74.3" transform="rotate(-90 106.6 74.3)">6</text>
<text x="109.2" y="74.3" transform="rotate(-90 109.2 74.3)">7</text>
<text x="111.8" y="74.3" transform="rotate(-90 111.8 74.3)">8</text>
<text x="114.4" y="74.3" transform="rotate(-90 114.4 74.3)">9</text>
<text x="117" y="75.6" transform="rotate(-90 117 75.6)">10</text>
<text x="127.4" y="74.3" transform="rotate(-90 127.4 74.3)">1</text>
<text x="130" y="74.3" transform="rotate(-90 130 74.3)">2</text>
<text x="132.6" y="74.3" transform="rotate(-90 132.6 74.3)">3</text>
<text x="135.2" y="74.3" transform="rotate(-90 135.2 74.3)">4</text>
<text x="191.7" y="72.9">8</text>
<text x="197.7" y="74.1">PB7(XTAL2/TOSC2)</text>
<text x="218.4" y="76.7">PD4(XCK/T0)</text>
<text x="221.4" y="74.1">PD3(INT1)</text>
<text x="236.7" y="75.5">2</text>
<text x="236.7" y="72.9">1</text>
<text x="221.2" y="81.9">PD6(AIN0)</text>
<text x="223.6" y="79.3">PD5(T1)</text>
<text x="236.7" y="83.3">11</text>
<text x="236.7" y="80.7">10</text>
<text x="236.7" y="78.1">9</text>
<text x="221.2" y="84.5">PD7(AIN1)</text>
<text x="222.6" y="89.7">PB0(ICP)</text>
<text x="236.7" y="88.5">12</text>
<text x="191.7" y="93.7">5</text>
<text x="197.7" y="94.9">AGND</text>
<text x="216.7" y="94.9">PB2(SS/OC1B)</text>
<text x="220.3" y="92.3">PB1(OC1A)</text>
<text x="236.7" y="93.7">14</text>
<text x="236.7" y="91.1">13</text>
<text x="190.5" y="98.9">21</text>
<text x="191.7" y="96.3">3</text>
<text x="197.7" y="97.5">GND</text>
<text x="197.7" y="100.1">GND</text>
<text x="215.5" y="97.5">PB3(MOSI/OC2)</text>
<text x="220.6" y="100.1">PB4(MISO)</text>
<text x="236.7" y="101.5">17</text>
<text x="236.7" y="98.9">16</text>
<text x="236.7" y="96.3">15</text>
<text x="221.7" y="102.7">PB5(SCK)</text>
<text x="43" y="113.2">1</text>
<text x="68.3" y="113.2">18</text>
<text x="43" y="115.8">2</text>
<text x="43" y="118.4">3</text>
<text x="47" y="114.4">TXCAN</text>
<text x="47" y="117">RXCAN</text>
<text x="47" y="119.6">CLKOUT/SOF CS</text>
<text x="58.2" y="117">RESET</text>
<text x="60.9" y="114.4">VDD</text>
<text x="68.3" y="118.4">16</text>
<text x="68.3" y="115.8">17</text>
<text x="43" y="121">4</text>
<text x="43" y="123.6">5</text>
<text x="47" y="122.2">TX0RTS</text>
<text x="47" y="124.8">TX1RTS</text>
<text x="62.4" y="122.2">SO</text>
<text x="63.5" y="124.8">SI</text>
<text x="68.3" y="123.6">14</text>
<text x="68.3" y="121">15</text>
<text x="43" y="126.2">6</text>
<text x="43" y="128.8">7</text>
<text x="43" y="131.4">8</text>
<text x="47" y="127.4">TX2RTS</text>
<text x="47" y="130">OSC2</text>
<text x="61" y="127.4">SCK</text>
<text x="62" y="130">INT</text>
<text x="68.3" y="131.4">11</text>
<text x="68.3" y="128.8">12</text>
<text x="68.3" y="126.2">13</text>
<text x="43" y="134">9</text>
<text x="47" y="132.6">OSC1</text>
<text x="47" y="135.2">VSS</text>
<text x="58.5" y="135.2">RX1BF</text>
<text x="58.5" y="132.6">RX0BF</text>
<text x="68.3" y="134">10</text>
<text x="175" y="141.7">GND</text>
<text x="175.3" y="146.9">VCC</text>
<text x="175.4" y="149.5">TXO</text>
<text x="175.5" y="144.3">CTS</text>
<text x="175.4" y="154.7">DTR</text>
<text x="176.3" y="152.1">RXI</text>
<text x="37.1" y="176.9">1</text>
<text x="37.1" y="179.5">2</text>
<text x="43.1" y="178">TXD</text>
<text x="56" y="178">RS</text>
<text x="63.9" y="179.5">7</text>
<text x="63.9" y="176.9">8</text>
<text x="37.1" y="182.1">3</text>
<text x="37.1" y="184.7">4</text>
<text x="43.1" y="180.6">VSS</text>
<text x="43.1" y="183.2">VDD</text>
<text x="43.1" y="185.8">RXD</text>
<text x="52.8" y="180.6">CANH</text>
<text x="53.2" y="185.8">VREF</text>
<text x="53.2" y="183.2">CANL</text>
<text x="63.9" y="184.7">5</text>
<text x="63.9" y="182.1">6</text>
</g>
<g font-size="1.8" fill="#808080">
<text x="223.1" y="19.4">MISO</text>
<text x="221.7" y="29.8">RESET</text>
<text x="223.1" y="27.2">MOSI</text>
<text x="223.8" y="24.6">SCK</text>
<text x="146.1" y="42.8">DTR</text>
<text x="243.4" y="48">A2</text>
<text x="243.4" y="45.4">A1</text>
<text x="243.4" y="42.8">A0</text>
<text x="243.4" y="50.6">A3</text>
<text x="243.4" y="58.4">A6</text>
<text x="243.4" y="61">A7</text>
<text x="243.4" y="68.8">TXO</text>
<text x="243.4" y="71.4">D2</text>
<text x="243.4" y="66.2">RXI</text>
<text x="243.4" y="74">D3</text>
<text x="243.4" y="76.6">D4</text>
<text x="243.4" y="79.2">D5</text>
<text x="243.4" y="81.8">D6</text>
<text x="243.4" y="89.6">D8</text>
<text x="243.4" y="84.4">D7</text>
<text x="94.6" y="92.8" transform="rotate(-90 94.6 92.8)">CANH</text>
<text x="97.2" y="92.5" transform="rotate(-90 97.2 92.5)">CANL</text>
<text x="243.4" y="92.2">D9</text>
<text x="243.4" y="94.7">CS</text>
<text x="243.4" y="99.9">MISO</text>
<text x="243.4" y="97.3">MOSI</text>
<text x="243.4" y="102.5">SCK</text>
<text x="212.5" y="112.9">D9</text>
<text x="21.6" y="116.8">RX_CAN</text>
<text x="21.8" y="114.2">TX_CAN</text>
<text x="90.1" y="119.4">CS</text>
<text x="90.1" y="122">MISO</text>
<text x="90.1" y="124.6">MOSI</text>
<text x="90.1" y="127.2">SCK</text>
<text x="191.4" y="141.5">GND</text>
<text x="191.4" y="144.1">GND</text>
<text x="191.4" y="146.7">VCC</text>
<text x="191.4" y="149.3">RXI</text>
<text x="191.4" y="151.9">TXO</text>
<text x="191.4" y="154.5">DTR</text>
<text x="108.1" y="167.5">GND</text>
<text x="23.1" y="177.9">TX_CAN</text>
<text x="105" y="176.6">TX_CAN</text>
<text x="22.9" y="185.7">RX_CAN</text>
<text x="26.2" y="180.5">GND</text>
<text x="79.7" y="180.5">CANH</text>
<text x="79.7" y="183.1">CANL</text>
<text x="104.8" y="184.4">RX_CAN</text>
<text x="108.9" y="192.2">INT</text>
</g>
<g font-size="1.5" fill="#808080">
<text x="122.3" y="162.7">PWR</text>
<text x="123.5" y="171.8">TX</text>
<text x="124.6" y="169.6">Green</text>
<text x="126.2" y="177.6">Red</text>
<text x="123.4" y="180.1">RX</text>
<text x="125.9" y="185.2">Red</text>
<text x="123.1" y="187.4">INT</text>
<text x="125.4" y="194.5">Red</text>
</g>
<text font-size="1.3" fill="#808080" x="106.9" y="199.3">RX light mean something coming</text>
</svg>
